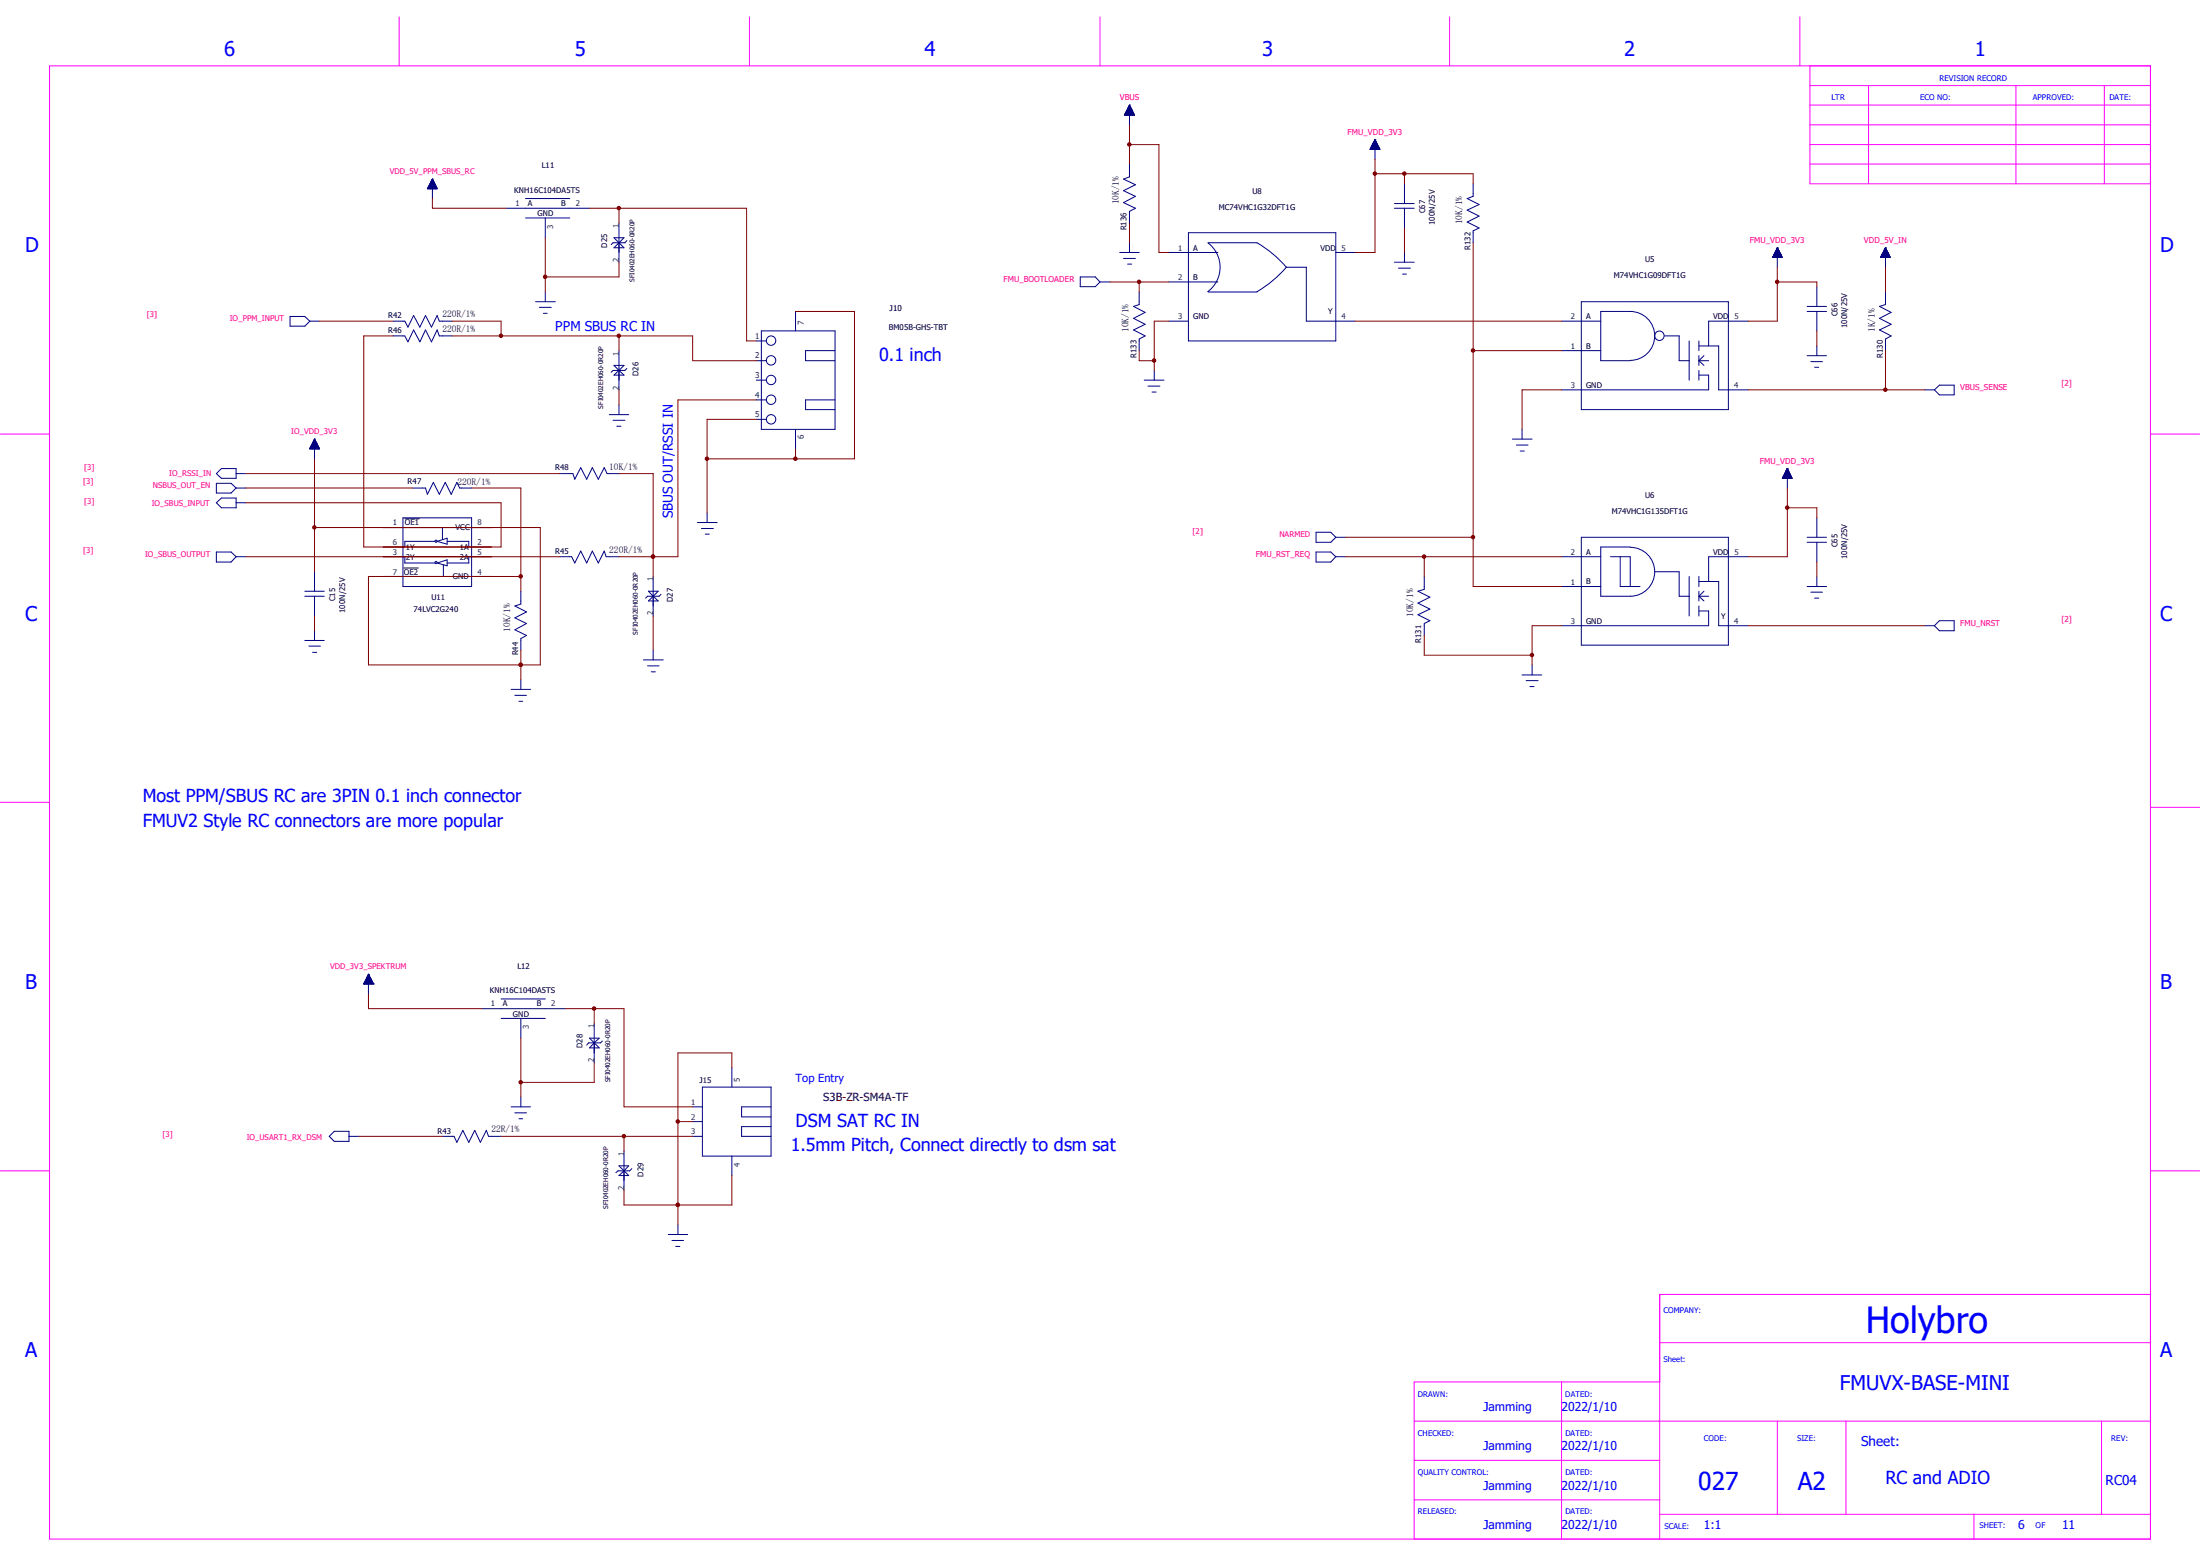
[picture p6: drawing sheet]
<svg xmlns="http://www.w3.org/2000/svg" width="297mm" height="210mm" viewBox="0 0 297 210" stroke-linecap="round" stroke-linejoin="round" font-family="sans-serif">
<g fill="none" stroke="#000080" stroke-width=".14">
<path d="M151.8 15.5h1.3M151.9 15.4h1.2M151.9 15.4h1.2v.1M151.9 15.3v.2M151.9 15.3h1.1M151.9 15.3h1.1v.2M151.9 15.2v.3M152 15.2h1M152 15.5v-.3h1v.3M152 15.1h1M152.1 15.1h.8v.4M152.1 15v.5"/>
<path d="M152.1 15h.8M152.1 14.9h.8v.6M152.2 14.8h.6v.7M152.2 14.7h.6v.8M152.2 14.7v.8M152.3 14.7h.4M152.3 14.6h.4v.9M152.3 14.6v.9M152.3 14.6h.4M152.3 14.5h.4v1M152.3 14.5v1M152.4 14.5h.2"/>
<path d="M152.4 14.4h.2v1.1M152.4 14.3h.1v1.2M152.5 14.2h.1M152.5 14.2v2.6M152.5 14.2l.7 1.3h-1.4zM152.5 14.3h-.1v1.2M152.6 14.4h-.2v1.1M152.8 14.8h-.6v.7M152.8 14.9h-.7v.6M185 20v.2M185.1 20h1.1M185.1 19.9h1.1"/>
<path d="M185.1 19.9v.3M185.1 19.9h1M185.2 19.8h.9M185.2 19.7h.9M185.3 19.6h.7v.6M185.3 19.6v.6M185.3 19.6h.7M185.3 19.5h.6M185.3 19.4v.8M185.3 19.5h.6v.7M185.3 19.4h.6v.8M185.3 19.3v.9"/>
<path d="M185.4 19.3h.4M185.5 19.2h.3M185.5 19.1v1.1M185.5 19.1h.3M185.5 19.1h.2M185.6 19h.1v1.2M185.6 18.9h.1M185.6 18.9v1.3M185.6 18.8v2.7M185.6 18.8l.7 1.4h-1.3zM185.7 19h-.2v1.2M185.7 19v1.2"/>
<path d="M185.8 19.2h-.4v1M185.8 19.1v1.1M185.8 19.3v.9M186 19.6h-.8v.6M186.1 19.7v.5M186.2 19.9v.3M57.7 25.4l1.3 .1M57.8 25.3h1.2v.2M57.8 25.3v.2M57.8 25.3h1.1M57.9 25.2h1M57.9 25.5v-.3h1v.3"/>
<path d="M57.9 25.1h.9v.4M57.9 25.1v.4M58 25.1h.8M58 25h.8M58 25v.5M58 24.9h.8M58 24.8v.7M58 24.8h.7M58.1 24.8h.6v.7M58.1 24.8h.6M58.1 24.7v.8M58.1 24.7h.5v.8"/>
<path d="M58.1 24.6h.5M58.1 24.6v.9M58.2 24.6h.4M58.2 24.5v1M58.2 24.6h.4v.9M58.2 24.5h.3v1M58.2 24.4v1.1M58.3 24.4h.2M58.3 24.3v1.2M58.3 24.3h.2M58.3 24.3h.1M58.4 24.2h.1"/>
<path d="M58.4 24.2v2.6M58.4 24.2l-.7 1.3h1.3M58.4 24.2l.6 1.3M58.4 24.2l-.1 1.3M58.4 24.3v1.2M58.5 24.3v1.2M58.8 24.9v.6M58.8 25v.5M59 25.4h-1.3v.1M68.3 28.1h11.3M71 29.4h5.9M71 26.8h5.9"/>
<path d="M73.6 29.4v2.7M73.6 39.4v1.3M82.9 32.1l1.3 1.3h-1.3l1.3-1.3zM83.6 30.1v5.3M84.6 32.5l-.2 .3h-1.6l-.3 .2M145.8 37.4h2.1l.6 .7-.6 .6h-2.1zM148.5 38.1h1.4M151.2 34.1h2.6M151.7 34.9h1.6M152.2 35.6h.6M152.5 22.1v1.8l-.8 .3 1.6 .7-1.6 .8 1.6 .8-1.6 .8 1.6 .8-.8 .4v1.6M152.5 32.8v1.3"/>
<path d="M153.8 39.4v1.7l-.8 .3 1.6 .8-1.6 .8 1.6 .8-1.6 .7 1.6 .8-.8 .5v1.5M157.8 38.1h6.6M157.8 34.1h6.6M160.4 31.4h19.9v14.6h-19.9zM163.1 32.8a4.1 4.1 0 0 1 0 6.6v-.1M163.1 32.8h6.6a14.3 14.3 0 0 1 4 3.3M163.1 39.4h6.6M173.7 36.1l-1.6 1.5-2.4 1.8M173.7 36.1h2.7v7.2h6.6M180.3 34.1h2.7M185 20.1v.1M185 20.1h1.2"/>
<path d="M185 20h1.2v.2M185.2 20.2v-.4h.9v.4M186.3 20.1v.1M188.3 28.1h2.6M188.3 27.5h2.6M188.3 35.4h2.6M188.8 36.2h1.6M189.4 37h.5M189.6 24.8v2.7M189.6 28.1v2.7M189.6 34.1v1.3M198.9 24.8v1.7l-.8 .3 1.6 .8-1.6 .8 1.6 .8-1.6 .8 1.6 .8-.8 .4v1.6"/>
<path d="M239.3 34.7l1.3 .1M239.3 34.7v.1M239.4 34.7h1.2M239.4 34.6h1.1M239.4 34.8v-.2h1.1v.2M239.4 34.5h1.1v.3M239.5 34.4h1v.4M239.5 34.3v.5M239.5 34.3h.9M239.6 34.3h.8M239.6 34.2h.7M239.6 34.1v.7"/>
<path d="M239.6 34.1h.7v.7M239.6 34.1h.7M239.6 34v.8M239.7 34h.6M239.7 34h.5M239.7 33.9v.9M239.8 33.9h.4M239.8 33.8h.4M239.8 33.8v1M239.8 33.7h.3v1.1M239.9 33.7h.2M239.9 33.6v1.2"/>
<path d="M239.9 33.6h.1M239.9 33.5v1.3M239.9 33.4h.1M239.9 33.4v2.7M239.9 33.4l-.6 1.4M239.9 33.4l.7 1.4h-1.3M239.9 33.5h.1M240 33.5v1.3M240.1 33.7h-.3v1.1M240.1 33.6v1.2M240.2 33.8v1M240.2 34v.8"/>
<path d="M240.3 34.2v.6M240.4 34.2h-.8v.6M240.4 34.2v.6M240.5 34.5h-1.1v.3M245.3 38.7v2.7M253.9 34.7l1.3 .1M254 34.6h1.1M254 34.6v.2M254 34.5h1.1v.3M254 34.5v.3M254 34.5h1.1M254 34.4h1v.4"/>
<path d="M254 34.3v.5M254.1 34.3h.9M254.1 34.2v.6M254.2 34.2h.7M254.2 34.1v.7M254.2 34.1h.7M254.3 34.1h.6v.7M254.3 34h.5M254.3 34v.8M254.3 34h.5v.8M254.3 33.9v.9M254.3 33.9h.5"/>
<path d="M254.3 33.8v1M254.4 33.8h.3M254.4 33.7h.3v1.1M254.4 33.7v1.1M254.4 33.7h.3M254.4 33.7h.2M254.4 33.6v1.2M254.5 33.6h.1v1.2M254.5 33.6h.1M254.6 33.4h.1M254.6 33.4v2.7M254.6 39.4v1.7l-.9 .3 1.6 .8-1.6 .8 1.6 .8-1.6 .7 1.6 .8-.7 .5v1.5"/>
<path d="M254.6 33.4l-.7 1.4h1.3M254.6 33.5l-.1 1.3M254.6 33.4l.6 1.4M254.6 33.5v1.3M254.8 33.8v1M254.9 34.2v.6M255 34.2v.6M255.1 34.7h-1.2v.1M255.1 34.6v.2M39.2 42.7h1.9l.7 .6-.7 .7h-1.9zM41.8 43.3h1.3M42.1 59.9h.7"/>
<path d="M42.1 60v.6M42.2 59.9h.6v.7M42.2 59.9v.7M42.2 59.9h.6M42.2 59.8h.6v.8M42.2 59.7v.9M42.2 59.7h.5M42.2 59.7h.5v.9M42.2 59.6v1M42.3 59.6h.4M42.3 59.6h.3v1M42.4 59.5h.2v1.1"/>
<path d="M42.4 59.4h.1v1.2M42.4 59.3v1.3M42.5 59.3h.1M42.5 59.3v2.6M42.5 59.3l-.7 1.3M42.5 59.3l.6 1.3h-1.3M42.5 59.4h-.1v1.2M42.6 59.5h-.3v1.1M53.1 43.3h1.6l.4 .9 .7-1.6 .9 1.6 .7-1.6 .9 1.6 .7-1.6 .3 .7h1.7M53.1 45.3h1.6l.4 .8 .7-1.6 .9 1.6 .7-1.6 .9 1.6 .7-1.6 .3 .8h1.7M72.3 40.7h2.7M72.8 41.5h1.6"/>
<path d="M73.4 42.3h.5M82.3 56h2.6M82.8 56.7h1.6M82.9 49.3h1.3l-.6 .7zM82.9 50.6l.7-.6 .6 .6zM83.3 57.5h.5M83.6 47.3v5.3M83.6 54.7v1.3M84.6 49.7l-.2 .3h-1.6l-.3 .2M102.1 48.7h1.4M102.1 46h1.4M102.1 54h1.4"/>
<path d="M102.1 51.3h1.4M102.1 56.6h1.4M102.8 44.7h9.9v13.3h-9.9zM107.4 42v2.7M107.4 58v2.6M112.7 54h-3.9v1.3h3.9M112.7 47.3h-3.9v1.4h3.9M154.5 51.3h2.6M155 52.1h1.6M155.5 52.9h.6M155.8 50v1.3M157.8 43.3h2.6"/>
<path d="M204.2 59.3h2.6M205.5 58v1.3M210.8 43.3h5.3M210.8 47.3h5.3M213.5 40.7h19.8v14.6h-19.8zM220.1 48.6a3.3 3.3 0 0 0 3.3-3.3 3.3 3.3 0 0 0-3.3-3.3h-4v6.7h4M224.7 45.3h2v3.4h1.3M228 46v5.3M229.4 50.6h1.3v2h-19.9M229.4 46v1.3M229.4 48v1.3M229.4 50v1.3"/>
<path d="M229.4 46.7h2.6v5.9h4M229.4 48.7h1.3M229.4 48.7l.6 .6M230 48l-.6 .7M236 43.3h-5.3v3.4M244 42h2.6M244 41.4h2.6M244 48h2.6M244.5 48.8h1.5M245 49.6h.5M245.3 42v2.7M245.3 46.7v1.3"/>
<path d="M259.8 52.6h1.4M261.2 52.6l.6-.6h2v1.3h-2zM29.2 67.9l.7-.7h2v1.3h-2zM29.2 74.5h2l.7 .6-.7 .8h-2zM29.2 65.2h2l.7 .7-.7 .6h-2zM29.9 63.2h2v1.4h-2l-.7-.7zM31.9 75.1h1.3M31.9 65.9h1.3M31.9 63.9h1.3M31.9 67.9h1.3M41.1 79.8h2.7M41.8 60.5l1.3 .1"/>
<path d="M41.8 60.5v.1M41.9 60.5h1.2M41.9 60.6v-.2h1.2v.2M41.9 60.4h1.1M42 60.3h1v.3M42 60.2h1v.4M42 60.2h.9M42 60.2v.4M42.1 60.6v-.5h.8v.5M42.1 60.1h.8M42.1 60h.7v.6M42.5 77.2v2.6"/>
<path d="M43 60.3h-1v.3M51.7 75.1h3v.9h4.1M51.7 71.2h8v1.6M54.4 69.9h9.3v9.3h-9.3zM55.7 65.9h1.7l.3 .8 .8-1.6 .8 1.6 .8-1.6 .8 1.6 .8-1.6 .4 .8h1.6M58.8 73.1h-4.1v.7h-3M59 73.1l1.4-.5v.8zM59 76l1.4-.4v.8zM59.9 76.2v1.6h-8.2M60.4 73.1h2.9v.7h3M63.7 71.2h2.6M63.7 77.8h2.6"/>
<path d="M66.3 75.1h-3v.9h-2.9M70.3 79.8v1.7l-.8 .3 1.6 .8-1.6 .8 1.6 .8-1.6 .8 1.6 .8-.8 .4v1.6M75.6 75.1h1.6l.4 .9 .8-1.6 .8 1.6 .8-1.6 .8 1.6 .8-1.6 .2 .7h1.8M75.6 63.9h1.7l.3 .8 .8-1.6 .8 1.6 .8-1.6 .8 1.6 .8-1.6 .4 .8h1.6M87.5 79.8h1.4l-1.4 1.3h1.4zM88.2 77.8v5.3M94.1 70.5h2.7M94.7 71.3h1.6M95.2 72.1h.6M95.5 69.2v1.3M177.7 71.8h2l.6 .7-.6 .7h-2zM177.7 74.5h2l.6 .6-.6 .8h-2z"/>
<path d="M180.3 75.1h1.4M180.3 72.5h1.4M192.3 77.8v1.7l-.9 .3 1.6 .8-1.6 .8 1.6 .8-1.6 .8 1.6 .8-.7 .4v1.6M204.7 60.1h1.6M205.2 60.9h.6M210.8 79.2h5.3M210.8 75.1h5.3M213.5 72.5h19.8v14.6h-19.8zM217.4 75.1h2.7v4.1M218.7 75.1v4.1h2.7M220.1 73.8h-4v6.7h4a3.3 3.3 0 0 0 3.3-3.3 3.3 3.3 0 0 0-3.3-3.3M223.4 77.2h3.3v3.3h1.3"/>
<path d="M228 77.8v5.3M229.4 77.8v1.4M229.4 79.8v1.3M229.4 78.5h2.6v6h4M230 79.8l-.6 .7M236 75.1h-5.3v3.4M240.7 64.5l1.2 .1M240.7 64.4h1.2v.2M240.7 64.3h1.2M240.7 64.4v.2M240.8 64.6v-.3h1v.3M240.8 64.3h1"/>
<path d="M240.8 64.6v-.4h1v.4M240.8 64.1h.9M240.9 64.1h.8v.5M240.9 64.1v.5M240.9 64.1h.8M240.9 64.6v-.6h.8v.6M241 63.9h.6M241 63.9h.6v.7M241 63.8v.8M241 63.8h.6M241 63.8h.6v.8M241.1 63.7h.4v.9"/>
<path d="M241.1 63.5h.4v1.1M241.1 63.5v1.1M241.2 63.5h.2M241.2 63.5h.2v1.1M241.2 63.4v1.2M241.2 63.4h.2M241.2 63.3h.1v1.3M241.2 63.3v1.3M241.3 63.3h.1M241.3 63.2h.1M241.3 63.2l-.7 1.4h1.3M241.3 63.2v2.7"/>
<path d="M241.3 63.2l.6 1.4M241.5 63.6h-.4v1M241.6 63.7h-.6v.9M241.9 64.5h-1.2v.1M244 79.2h2.6M244 72.5h2.6M244 73.2h2.6M244.5 79.9h1.5M245.3 69.9v2.6M245.3 73.2v2.7M245.3 77.8v1.4M41.1 80.5h2.7"/>
<path d="M41.1 86.4h2.7M41.7 87.2h1.6M42.2 88.1h.6M42.5 80.5v2.6M42.5 85.1v1.3M69 93h2.6M69.5 93.9h1.6M70.1 94.7h.5M70.3 91.7v1.3M86.9 89.1h2.6M87.4 89.9h1.6M87.9 90.7h.6"/>
<path d="M88.2 87.8v1.3M89.2 80.2l-.2 .3h-1.6l-.2 .2M205.5 91.1h2.7M206 91.9h1.6M206.5 92.7h.6M206.8 89.7v1.4M229.4 80.5h1.3M229.4 81.8v1.3M229.4 82.5h1.3v2h-19.9M229.4 80.5l.6 .6M245 80.7h.5M259.8 84.5h1.4"/>
<path d="M261.8 83.8h2v1.3h-2l-.6-.6zM49.1 132.8h.1M49.1 132.8h1.3M49.1 132.7v.1M49.2 132.7h1.1M49.2 132.6h1.1v.2M49.2 132.6v.2M49.2 132.6h1.1M49.2 132.5h1M49.2 132.5v.3M49.3 132.5h.9v.3M49.3 132.4h.9v.4"/>
<path d="M49.3 132.4v.4M49.4 132.4h.8M49.4 132.3h.8M49.4 132.2v.6M49.4 132.2h.7M49.5 132.1h.6M49.5 132h.5v.8M49.5 131.9v.9M49.6 132h.4M49.6 131.9h.4M49.6 131.8v1M49.6 131.9h.3"/>
<path d="M49.6 131.8h.3v1M49.6 131.7v1.1M49.7 131.7h.2M49.7 131.7h.1v1.1M49.7 131.5h.1M49.7 131.5v2.7M49.7 131.5l-.6 1.3M49.7 131.5l.7 1.3M49.7 131.6h.1M49.8 131.5v1.3M49.8 131.6h-.1v1.2M50 131.9v.9"/>
<path d="M50 132h-.5v.8M50.1 132.2h-.7v.6M50.1 132.1v.7M50.1 132.2v.6M50.2 132.3v.5M50.4 132.7v.1M50.4 132.8h.1M65 136.1h11.3M67.6 137.5h6M67.6 134.8h6M70.3 137.5v2.6M80.2 138.1v5.3"/>
<path d="M44.4 153.4l.7-.7h2v1.4h-2zM47.1 153.4h1.3M59.7 153.4h1.6l.4 .8 .8-1.6 .8 1.6 .8-1.6 .8 1.6 .8-1.6 .3 .8h1.6M69 149.4h2.6M69.5 150.2h1.6M70.1 151h.5M70.3 148v1.4M79.6 140.1l1.3 1.3h-1.3l1.3-1.3zM81.3 140.5l-.2 .3h-1.6l-.3 .3M83.6 157.4h1.3l-1.3 1.3h1.3zM84.2 155.4v5.3M85.3 157.7l-.3 .3h-1.6l-.3 .3"/>
<path d="M93.5 149.4h1.3M93.5 153.4h1.3M93.5 151.4h1.3M94.8 146.7h9.3v9.3h-9.3zM98.8 144.1v2.6M98.8 156v2.7M104.1 149.4h-4v1.3h4M104.1 152.1h-4v1.3h4M90.2 166.6h2.6M90.7 167.4h1.6M91.2 168.2h.6M91.5 165.3v1.3"/>
<circle cx="104.1" cy="51.3" r=".64"/>
<circle cx="104.1" cy="46" r=".64"/>
<circle cx="104.1" cy="56.6" r=".64"/>
<circle cx="104.1" cy="48.6" r=".64"/>
<circle cx="104.1" cy="54" r=".64"/>
<circle cx="224" cy="45.3" r=".64"/>
<circle cx="58.9" cy="75.9" r=".15"/>
<circle cx="58.9" cy="73" r=".15"/>
</g>
<g fill="none" stroke="#800000" stroke-width=".14">
<path d="M152.5 19.5h4v14.6h1.3M152.5 16.8v5.3M58.4 26.8v1.3h9.9M73.6 32.1v7.3M79.6 28.1h21.2v17.9h1.3M83.6 28.1v2M83.6 35.4v2h-10M149.9 38.1h7.9M152.5 30.1v2.7M153.8 38.1v1.3M185.6 23.5h13.3v1.3M185.6 21.5v12.6h-2.6"/>
<path d="M189.6 23.5v1.3M189.6 30.8v3.3M198.9 32.8v46.4h11.9M239.9 36.1v7.2h-3.9M239.9 38.1h5.4v.6M254.6 36.1v3.3M43.1 43.3h10M53.1 45.3h-4v28.5h18.5v-5.9h-34.4M61 45.3h32.5v3.4h8.6M61 43.3h6.6v2M83.6 45.3v2M83.6 52.6v2.1"/>
<path d="M102.1 54h-10.6v21.1h-7.9M102.1 56.6h-6.6v12.6M107.4 42h8v19.9h-19.9M153.8 47.3v1.4h2M157.8 43.3h-2v6.7M183 43.3h27.8M198.9 47.3h11.9M210.8 52.6h-5.3v5.4M236 52.6h23.8M245.3 44.7v2M254.6 47.3v5.3M33.2 75.1h42.4"/>
<path d="M33.2 65.9h22.5M33.2 63.9h42.4M42.5 71.2h30.4v18.5h-23.2v-11.9h20.6M42.5 61.9v15.3M63.7 65.9h6.6v13.9M83.6 63.9h4.6v13.9M88.2 75.1h.1M107.4 60.6v1.3M181.7 75.1h29.1M181.7 72.5h17.2M192.3 75.1v2.7M241.3 65.9v9.2h-5.3"/>
<path d="M241.3 68.5h4v1.4M245.3 75.9v1.9M42.5 83.1v2M70.3 89.7h.1M70.3 87.8v3.9M88.2 83.1v4.7M192.3 85.8v2.6h14.5M210.8 84.5h-4v5.2M236 84.5h23.8M49.7 134.2v1.9h15.3M76.3 136.1h7.9v13.3h9.3M80.2 136.1v2"/>
<path d="M48.4 153.4h11.3M67.6 153.4h25.9M70.3 140.1v7.9M80.2 143.4v2.7h-9.9M84.2 153.4v2M91.5 151.4h2M98.8 144.1v-2h-7.3v23.2M98.8 158.7v3.9h-14.6v-1.9M91.5 162.6h.1"/>
</g>
<g fill="#800000" stroke="#800000" stroke-width=".14">
<circle cx="83.5" cy="28.1" r=".23"/>
<circle cx="73.6" cy="37.4" r=".23"/>
<circle cx="83.5" cy="45.3" r=".23"/>
<circle cx="70.3" cy="89.7" r=".23"/>
<circle cx="88.2" cy="75.1" r=".23"/>
<circle cx="91.5" cy="151.4" r=".23"/>
<circle cx="80.2" cy="136.1" r=".23"/>
<circle cx="70.3" cy="146.1" r=".23"/>
<circle cx="67.6" cy="45.3" r=".23"/>
<circle cx="70.3" cy="77.8" r=".23"/>
<circle cx="84.2" cy="153.4" r=".23"/>
<circle cx="91.5" cy="162.6" r=".23"/>
<circle cx="241.3" cy="68.5" r=".23"/>
<circle cx="239.9" cy="38" r=".23"/>
<circle cx="254.5" cy="52.6" r=".23"/>
<circle cx="192.3" cy="75.1" r=".23"/>
<circle cx="206.8" cy="88.4" r=".23"/>
<circle cx="198.9" cy="72.5" r=".23"/>
<circle cx="185.6" cy="23.4" r=".23"/>
<circle cx="189.6" cy="23.4" r=".23"/>
<circle cx="198.9" cy="47.3" r=".23"/>
<circle cx="155.8" cy="48.7" r=".23"/>
<circle cx="153.8" cy="38" r=".23"/>
<circle cx="152.5" cy="19.5" r=".23"/>
<circle cx="42.4" cy="71.2" r=".23"/>
<circle cx="95.4" cy="61.9" r=".23"/>
<circle cx="107.4" cy="61.9" r=".23"/>
</g>
<g fill="none" stroke="#f0f" stroke-width=".14">
<path d="M6.7 8.9h283.6v198.8h-283.6zM53.9 2.3v6.6M101.2 2.3v6.6M148.5 2.3v6.6M195.7 2.3v6.6M243 2.3v6.6M244.3 8.9v15.9h46M244.3 16.8h46M244.3 11.6h46M244.3 14.2h46M244.3 19.5h46M252.3 11.6v13.2"/>
<path d="M272.2 11.6v13.2M284.1 11.6v13.2M244.3 22.1h46M0 58.6h6.7M290.3 58.6h6.7M0 108.3h6.7M290.3 109h6.7M0 158h6.7M290.3 158h6.7M290.3 174.7h-66.2v33M190.9 191.8h99.4M190.9 197.1h33.2"/>
<path d="M210.8 186.5v21.2M224.1 181.2h66.2M224.1 186.5h-33.2v21.2M239.9 191.8v12.6M249.2 191.8v12.6M283.7 191.8v12.6M190.9 202.4h33.2M224.1 204.4h66.2M266.5 204.4v3.3"/>
</g>
<path d="M54.5 76.7h2M54.7 70h1.9" fill="none" stroke="#000" stroke-width=".14"/>
<text font-size="4.9" fill="#00f" x="251.9" y="179.9">Holybro</text>
<g font-size="3.3" fill="#00f">
<text x="229.3" y="201">027</text>
<text x="242.7" y="201">A2</text>
</g>
<g font-size="2.7" fill="#00f">
<text x="30.3" y="7.6">6</text>
<text x="77.6" y="7.6">5</text>
<text x="124.8" y="7.6">4</text>
<text x="170.4" y="7.6">3</text>
<text x="219.3" y="7.6">2</text>
<text x="266.6" y="7.6">1</text>
<text x="3.4" y="34.1">D</text>
<text x="291.6" y="34.1">D</text>
<text x="3.4" y="83.8">C</text>
<text x="291.6" y="83.8">C</text>
<text x="3.4" y="133.5">B</text>
<text x="291.6" y="133.5">B</text>
<text x="3.4" y="183.2">A</text>
<text x="291.6" y="183.2">A</text>
<text x="248.4" y="187.6">FMUVX-BASE-MINI</text>
</g>
<g font-size="2.4" fill="#00f">
<text x="118.7" y="48.7">0.1 inch</text>
<text x="19.3" y="108.3">Most PPM/SBUS RC are 3PIN 0.1 inch connector</text>
<text x="19.3" y="111.6">FMUV2 Style RC connectors are more popular</text>
<text x="106.8" y="155.4">1.5mm Pitch, Connect directly to dsm sat</text>
<text x="107.4" y="152.1">DSM SAT RC IN</text>
<text x="254.6" y="200.3">RC and ADIO</text>
</g>
<g font-size="1.8" fill="#00f">
<text x="75" y="44.7">PPM SBUS RC IN</text>
<text x="90.8" y="70" transform="rotate(-90 90.8 70)">SBUS OUT/RSSI IN</text>
<text x="251.2" y="195.1">Sheet:</text>
<text x="284.3" y="200.4">RC04</text>
</g>
<g font-size="1.6" fill="#00f">
<text x="200.3" y="190.5">Jamming</text>
<text x="210.8" y="190.5">2022/1/10</text>
<text x="200.3" y="195.7">Jamming</text>
<text x="210.8" y="195.7">2022/1/10</text>
<text x="200.3" y="201.1">Jamming</text>
<text x="210.8" y="201.1">2022/1/10</text>
<text x="200.3" y="206.4">Jamming</text>
<text x="210.8" y="206.4">2022/1/10</text>
<text x="230" y="206.4">1:1</text>
<text x="272.5" y="206.4">6</text>
<text x="278.4" y="206.4">11</text>
</g>
<text font-size="1.5" fill="#00f" x="107.4" y="146.1">Top Entry</text>
<text font-size="1.5" x="111.1" y="148.6">S3B-ZR-SM4A-TF</text>
<g font-size="1.3">
<text x="151" y="27.6" transform="rotate(-90 151 27.6)">10K/1%</text>
<text x="197.4" y="30.3" transform="rotate(-90 197.4 30.3)">10K/1%</text>
<text x="59.7" y="42.8">220R/1%</text>
<text x="59.7" y="44.8">220R/1%</text>
<text x="152.4" y="44.8" transform="rotate(-90 152.4 44.8)">10K/1%</text>
<text x="253.1" y="44.8" transform="rotate(-90 253.1 44.8)">1K/1%</text>
<text x="61.8" y="65.4">220R/1%</text>
<text x="82.3" y="63.4">10K/1%</text>
<text x="82.3" y="74.6">220R/1%</text>
<text x="190.8" y="83.3" transform="rotate(-90 190.8 83.3)">10K/1%</text>
<text x="68.9" y="85.3" transform="rotate(-90 68.9 85.3)">10K/1%</text>
<text x="66.3" y="152.8">22R/1%</text>
</g>
<g font-size="1.1" fill="#00f">
<text x="261.8" y="10.9">REVISION RECORD</text>
<text x="247.3" y="13.5">LTR</text>
<text x="259.2" y="13.5">ECO NO:</text>
<text x="274.4" y="13.5">APPROVED:</text>
<text x="284.8" y="13.5">DATE:</text>
<text x="224.6" y="177.2">COMPANY:</text>
<text x="224.6" y="183.9">Sheet:</text>
<text x="191.4" y="188.5">DRAWN:</text>
<text x="211.3" y="188.5">DATED:</text>
<text x="191.4" y="193.8">CHECKED:</text>
<text x="211.3" y="193.8">DATED:</text>
<text x="230" y="194.5">CODE:</text>
<text x="242.6" y="194.5">SIZE:</text>
<text x="285" y="194.5">REV:</text>
<text x="191.4" y="199.1">QUALITY CONTROL:</text>
<text x="211.3" y="199.1">DATED:</text>
<text x="191.4" y="204.4">RELEASED:</text>
<text x="211.3" y="204.4">DATED:</text>
<text x="224.7" y="206.4">SCALE:</text>
<text x="267.3" y="206.2">SHEET:</text>
<text x="274.8" y="206.2">OF</text>
</g>
<g font-size="1.1" fill="#ff0080">
<text x="151.2" y="13.5">VBUS</text>
<text x="52.6" y="23.5">VDD_5V_PPM_SBUS_RC</text>
<text x="181.9" y="18.2">FMU_VDD_3V3</text>
<text x="236.2" y="32.8">FMU_VDD_3V3</text>
<text x="251.6" y="32.8">VDD_5V_IN</text>
<text x="135.5" y="38.1">FMU_BOOTLOADER</text>
<text x="19.8" y="42.8">[3]</text>
<text x="31" y="43.3">IO_PPM_INPUT</text>
<text x="264.6" y="52.6">VBUS_SENSE</text>
<text x="278.3" y="52.2">[2]</text>
<text x="39.3" y="58.6">IO_VDD_3V3</text>
<text x="11.2" y="65.4">[3]</text>
<text x="11.3" y="63.4">[3]</text>
<text x="20.6" y="65.9">NSBUS_OUT_EN</text>
<text x="22.9" y="64.3">IO_RSSI_IN</text>
<text x="237.6" y="62.6">FMU_VDD_3V3</text>
<text x="11.3" y="68">[3]</text>
<text x="20.5" y="68.3">IO_SBUS_INPUT</text>
<text x="11.2" y="74.6">[3]</text>
<text x="19.6" y="75.1">IO_SBUS_OUTPUT</text>
<text x="161" y="72">[2]</text>
<text x="169.5" y="75.1">FMU_RST_REQ</text>
<text x="172.7" y="72.5">NARMED</text>
<text x="278.3" y="84">[2]</text>
<text x="264.6" y="84.5">FMU_NRST</text>
<text x="44.6" y="130.9">VDD_3V3_SPEKTRUM</text>
<text x="21.9" y="153.5">[3]</text>
<text x="33.3" y="153.9">IO_USART1_RX_DSM</text>
</g>
<g font-size="1.1">
<text x="73.2" y="22.7">L11</text>
<text x="69.4" y="26">KNH16C104DA5TS</text>
<text x="71.2" y="27.9">A</text>
<text x="72.6" y="29.2">GND</text>
<text x="75.8" y="27.9">B</text>
<text x="164.5" y="28.3">MC74VHC1G32DFT1G</text>
<text x="169.1" y="26.1">U8</text>
<text x="192.4" y="28.8" transform="rotate(-90 192.4 28.8)">C67</text>
<text x="82" y="33.4" transform="rotate(-90 82 33.4)">D25</text>
<text x="152.1" y="31.1" transform="rotate(-90 152.1 31.1)">R136</text>
<text x="161.1" y="33.8">A</text>
<text x="178.3" y="33.8">VDD</text>
<text x="193.7" y="30.4" transform="rotate(-90 193.7 30.4)">100N/25V</text>
<text x="198.5" y="33.7" transform="rotate(-90 198.5 33.7)">R132</text>
<text x="222.1" y="35.4">U5</text>
<text x="161.1" y="37.8">B</text>
<text x="217.9" y="37.5">M74VHC1G09DFT1G</text>
<text x="52.4" y="43">R42</text>
<text x="52.4" y="45">R46</text>
<text x="120" y="44.6">BM05B-GHS-TBT</text>
<text x="120.1" y="42">J10</text>
<text x="161.1" y="43.1">GND</text>
<text x="179.3" y="42.4">Y</text>
<text x="214.1" y="43.1">A</text>
<text x="214.1" y="47.1">B</text>
<text x="231.3" y="43.1">VDD</text>
<text x="248.1" y="42.7" transform="rotate(-90 248.1 42.7)">C66</text>
<text x="249.4" y="44.3" transform="rotate(-90 249.4 44.3)">100N/25V</text>
<text x="86.2" y="50.8" transform="rotate(-90 86.2 50.8)">D26</text>
<text x="153.4" y="48.3" transform="rotate(-90 153.4 48.3)">R133</text>
<text x="214.1" y="52.4">GND</text>
<text x="254.2" y="48.3" transform="rotate(-90 254.2 48.3)">R130</text>
<text x="55" y="65.4">R47</text>
<text x="74.9" y="63.4">R48</text>
<text x="54.7" y="70.9">OE1</text>
<text x="61.5" y="71.6">VCC</text>
<text x="217.6" y="69.3">M74VHC1G135DFT1G</text>
<text x="222.1" y="67.2">U6</text>
<text x="54.5" y="77.6">OE2</text>
<text x="54.8" y="74.2">1Y</text>
<text x="54.8" y="75.5">2Y</text>
<text x="62.1" y="74.2">1A</text>
<text x="62.1" y="75.5">2A</text>
<text x="74.9" y="74.8">R45</text>
<text x="214.1" y="74.9">A</text>
<text x="231.3" y="74.9">VDD</text>
<text x="248.1" y="73.9" transform="rotate(-90 248.1 73.9)">C65</text>
<text x="249.4" y="75.4" transform="rotate(-90 249.4 75.4)">100N/25V</text>
<text x="45.3" y="81.2" transform="rotate(-90 45.3 81.2)">C15</text>
<text x="46.6" y="82.7" transform="rotate(-90 46.6 82.7)">100N/25V</text>
<text x="55.8" y="82.6">74LVC2G240</text>
<text x="58.3" y="81">U11</text>
<text x="61.1" y="78.2">GND</text>
<text x="90.8" y="81.3" transform="rotate(-90 90.8 81.3)">D27</text>
<text x="214.1" y="78.9">B</text>
<text x="232.4" y="83.5">Y</text>
<text x="69.9" y="88.4" transform="rotate(-90 69.9 88.4)">R44</text>
<text x="191.9" y="86.7" transform="rotate(-90 191.9 86.7)">R131</text>
<text x="214.1" y="84.2">GND</text>
<text x="69.8" y="130.7">L12</text>
<text x="66.1" y="134">KNH16C104DA5TS</text>
<text x="67.9" y="135.8">A</text>
<text x="69.3" y="137.2">GND</text>
<text x="72.5" y="135.8">B</text>
<text x="78.7" y="141.4" transform="rotate(-90 78.7 141.4)">D28</text>
<text x="94.4" y="146.1">J15</text>
<text x="59.1" y="153">R43</text>
<text x="86.9" y="158.8" transform="rotate(-90 86.9 158.8)">D29</text>
</g>
<g font-size="1.1" fill="#008000">
<text x="69.6" y="27.9">1</text>
<text x="77.7" y="27.9">2</text>
<text x="74.7" y="30.9" transform="rotate(-90 74.7 30.9)">3</text>
<text x="83.6" y="35.4" transform="rotate(-90 83.6 35.4)">2</text>
<text x="83.6" y="30.8" transform="rotate(-90 83.6 30.8)">1</text>
<text x="159" y="33.8">1</text>
<text x="181.1" y="33.8">5</text>
<text x="159" y="37.8">2</text>
<text x="101.9" y="45.8">1</text>
<text x="108.5" y="43.9" transform="rotate(-90 108.5 43.9)">7</text>
<text x="159" y="43.1">3</text>
<text x="181.1" y="43.1">4</text>
<text x="212" y="43.1">2</text>
<text x="212" y="47.1">1</text>
<text x="234.1" y="43.1">5</text>
<text x="83.6" y="52.6" transform="rotate(-90 83.6 52.6)">2</text>
<text x="83.6" y="48" transform="rotate(-90 83.6 48)">1</text>
<text x="101.9" y="48.4">2</text>
<text x="101.9" y="51.1">3</text>
<text x="101.9" y="53.7">4</text>
<text x="212" y="52.4">3</text>
<text x="234.1" y="52.4">4</text>
<text x="101.9" y="56.3">5</text>
<text x="108.5" y="59.3" transform="rotate(-90 108.5 59.3)">6</text>
<text x="53" y="70.9">1</text>
<text x="64.5" y="70.9">8</text>
<text x="53" y="73.6">6</text>
<text x="53" y="74.9">3</text>
<text x="53" y="77.6">7</text>
<text x="64.5" y="73.6">2</text>
<text x="64.5" y="74.9">5</text>
<text x="64.5" y="77.6">4</text>
<text x="212" y="74.9">2</text>
<text x="234.1" y="74.9">5</text>
<text x="88.2" y="83.1" transform="rotate(-90 88.2 83.1)">2</text>
<text x="88.2" y="78.5" transform="rotate(-90 88.2 78.5)">1</text>
<text x="212" y="78.9">1</text>
<text x="212" y="84.2">3</text>
<text x="234.1" y="84.2">4</text>
<text x="66.3" y="135.8">1</text>
<text x="74.4" y="135.8">2</text>
<text x="71.4" y="138.9" transform="rotate(-90 71.4 138.9)">3</text>
<text x="80.2" y="143.4" transform="rotate(-90 80.2 143.4)">2</text>
<text x="80.2" y="138.8" transform="rotate(-90 80.2 138.8)">1</text>
<text x="93.3" y="149.1">1</text>
<text x="99.9" y="146" transform="rotate(-90 99.9 146)">5</text>
<text x="93.3" y="151.1">2</text>
<text x="93.3" y="153.1">3</text>
<text x="84.2" y="160.6" transform="rotate(-90 84.2 160.6)">2</text>
<text x="84.2" y="156" transform="rotate(-90 84.2 156)">1</text>
<text x="99.9" y="157.4" transform="rotate(-90 99.9 157.4)">4</text>
</g>
<g font-size=".9">
<text x="85.7" y="38.1" transform="rotate(-90 85.7 38.1)">SFI0402EH060-0R20P</text>
<text x="81.4" y="55.2" transform="rotate(-90 81.4 55.2)">SFI0402EH060-0R20P</text>
<text x="86.1" y="85.6" transform="rotate(-90 86.1 85.6)">SFI0402EH060-0R20P</text>
<text x="82.4" y="146.1" transform="rotate(-90 82.4 146.1)">SFI0402EH060-0R20P</text>
<text x="82.1" y="163.2" transform="rotate(-90 82.1 163.2)">SFI0402EH060-0R20P</text>
</g>
</svg>
